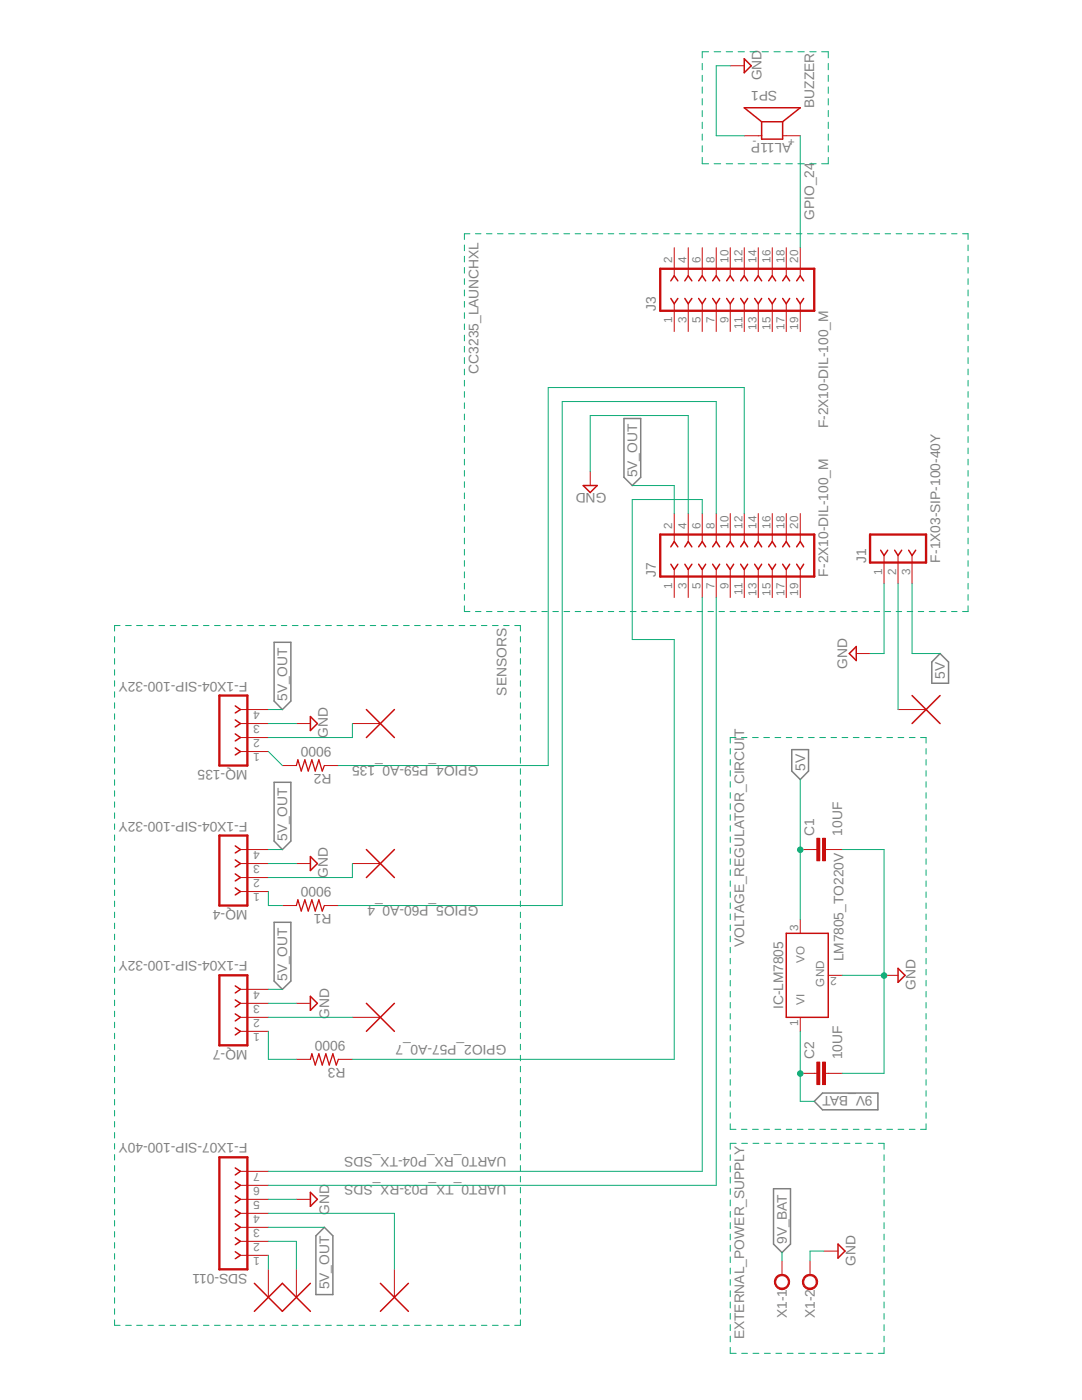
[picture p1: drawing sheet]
<svg xmlns="http://www.w3.org/2000/svg" width="216mm" height="279mm" viewBox="0 0 216 279" stroke-linecap="round" stroke-linejoin="round" font-family="sans-serif">
<path d="M22.6 9.2l170.7 261M193.3 9.2l-170.7 261" fill="none" stroke="#fff" stroke-width=".2"/>
<path d="M124.5 83.5h3.3v11.7l-1.6 1.7-1.7-1.7zM54.7 128.2h3.3v11.7l-1.7 1.7-1.6-1.7zM187.6 130.4l1.7 1.7v4.3h-3.4v-4.3zM54.7 156.1h3.3v11.8l-1.7 1.6-1.6-1.6zM158 149.6h3.3v4.3l-1.6 1.7-1.7-1.7zM54.7 184.1h3.3v11.7l-1.7 1.6-1.6-1.6zM164.1 218.1h11.1v3.4h-11.1l-1.6-1.7zM154.3 237.2h3.4v11.1l-1.7 1.7-1.7-1.7zM63 246.6l1.7-1.7 1.7 1.7v11.8h-3.4z" fill="none" stroke="#808080" stroke-width=".3"/>
<path d="M156.9 186.3h8.4v16.7h-8.4z" fill="none" stroke="#c90d0c" stroke-width=".3"/>
<path d="M159.7 183.5v2.8M165.3 194.6h2.8M159.7 203v2.8" fill="none" stroke="#c90d0c" stroke-width=".2"/>
<path d="M164.1 167.3h.6v4.5h-.6z" fill-rule="evenodd" fill="#c90d0c"/>
<path d="M164.1 167.3h.6v4.5h-.6z" fill="none" stroke="#c90d0c" stroke-width=".2"/>
<path d="M163 167.3h.6v4.5h-.6z" fill-rule="evenodd" fill="#c90d0c"/>
<path d="M117.8 94.1v2.8M170.9 130.4h2.7M59.1 144.4h2.8M59.1 172.3h2.8M159.7 169.5h3.3M163 167.3h.6v4.5h-.6zM164.7 169.5h3.4M176.4 194.6h2.8M59.1 200.2h2.8" fill="none" stroke="#c90d0c" stroke-width=".2"/>
<path d="M116.4 96.9h2.8l-1.4 1.4zM169.5 130.4l1.4-1.4v2.8zM61.9 143l1.4 1.4-1.4 1.4zM61.9 170.9l1.4 1.4-1.4 1.4zM61.9 198.8l1.4 1.4-1.4 1.4zM179.2 193.3l1.4 1.3-1.4 1.4z" fill="none" stroke="#c90d0c" stroke-width=".3"/>
<path d="M164.1 212h.6v4.5h-.6z" fill-rule="evenodd" fill="#c90d0c"/>
<path d="M164.1 212h.6v4.5h-.6z" fill="none" stroke="#c90d0c" stroke-width=".2"/>
<path d="M163 212h.6v4.5h-.6z" fill-rule="evenodd" fill="#c90d0c"/>
<g fill="none" stroke="#c90d0c" stroke-width=".2">
<path d="M145.7 13.1h2.8M148.5 27.1h3.5M156.2 27.1h3.5M134.5 49.4v5.6M137.3 49.4v5.6M140.1 49.4v5.6M142.9 49.4v5.6M145.7 49.4v5.6M148.5 49.4v5.6M151.3 49.4v5.6M154.1 49.4v5.6M156.9 49.4v5.6"/>
<path d="M159.7 49.4v5.6M134.5 60.6v5.6M137.3 60.6v5.6M140.1 60.6v5.6M142.9 60.6v5.6M145.7 60.6v5.6M148.5 60.6v5.6M151.3 60.6v5.6M154.1 60.6v5.6M156.9 60.6v5.6M159.7 60.6v5.6M134.5 102.5v5.6"/>
<path d="M134.5 113.7v5.6M137.3 102.5v5.6M137.3 113.7v5.6M140.1 102.5v5.6M140.1 113.7v5.6M142.9 102.5v5.6M142.9 113.7v5.6M145.7 102.5v5.6M145.7 113.7v5.6M148.5 102.5v5.6M148.5 113.7v5.6M151.3 102.5v5.6"/>
<path d="M151.3 113.7v5.6M154.1 102.5v5.6M154.1 113.7v5.6M156.9 102.5v5.6M156.9 113.7v5.6M159.7 102.5v5.6M159.7 113.7v5.6M176.4 110.9v5.6M179.2 110.9v5.6M182 110.9v5.6M48 144.4h5.6M48 150h5.6"/>
<path d="M48 147.2h5.6M48 141.6h5.6M56.3 152.8h2.8M64.7 152.8h2.8M70.3 144.4h5.6M179.2 141.6h5.6M48 172.3h5.6M48 177.9h5.6M48 175.1h5.6M48 169.5h5.6M70.3 172.3h5.6M48 197.4h5.6"/>
<path d="M56.3 180.7h2.8M64.7 180.7h2.8M48 203h5.6M48 205.8h5.6M48 200.2h5.6M59.1 211.4h2.8M67.5 211.4h2.8M70.3 203h5.6M159.7 214.2h3.3M163 212h.6v4.5h-.6zM164.7 214.2h3.4M48 239.4h5.6"/>
<path d="M48 236.6h5.6M48 233.8h5.6M59.1 239.4h2.8M48 250.5h5.6M48 247.7h5.6M48 244.9h5.6M48 242.1h5.6M53.6 253.3v5.6M59.1 253.3v5.6M78.7 253.3v5.6"/>
</g>
<g fill="none" stroke="#c90d0c" stroke-width=".3">
<path d="M148.5 11.7l1.4 1.4-1.4 1.4zM152 24.3v3.5h4.2v-3.5M152 24.3h4.2M152 24.3l-3.5-2.8h11.2l-3.5 2.8M133.9 59.6l.6 1 .8-1M133.9 56l.6-1 .8 1M136.7 59.6l.6 1 .7-1M136.7 56l.6-1 .7 1M139.4 59.6l.7 1 .7-1M139.4 56l.7-1 .7 1M142.2 59.6l.7 1 .7-1M142.2 56l.7-1 .7 1"/>
<path d="M145 59.6l.7 1 .7-1M145 56l.7-1 .7 1M147.8 59.6l.7 1 .7-1M147.8 56l.7-1 .7 1M150.6 59.6l.7 1 .7-1M150.6 56l.7-1 .7 1M153.4 59.6l.7 1 .7-1M153.4 56l.7-1 .7 1M156.2 59.6l.7 1 .7-1M156.2 56l.7-1 .7 1M159 59.6l.7 1 .7-1M159 56l.7-1 .7 1"/>
<path d="M133.9 112.6l.6 1.1 .8-1.1M133.9 109.1l.6-1 .8 1M136.7 112.6l.6 1.1 .7-1.1M136.7 109.1l.6-1 .7 1M139.4 112.6l.7 1.1 .7-1.1M139.4 109.1l.7-1 .7 1M142.2 112.6l.7 1.1 .7-1.1M142.2 109.1l.7-1 .7 1M145 112.6l.7 1.1 .7-1.1M145 109.1l.7-1 .7 1M147.8 112.6l.7 1.1 .7-1.1M147.8 109.1l.7-1 .7 1"/>
<path d="M150.6 112.6l.7 1.1 .7-1.1M150.6 109.1l.7-1 .7 1M153.4 112.6l.7 1.1 .7-1.1M153.4 109.1l.7-1 .7 1M156.2 112.6l.7 1.1 .7-1.1M156.2 109.1l.7-1 .7 1M159 112.6l.7 1.1 .7-1.1M159 109.1l.7-1 .7 1M175.7 109.8l.7 1.1 .7-1.1M178.5 109.8l.7 1.1 .7-1.1M181.3 109.8l.7 1.1 .7-1.1M182 138.8l5.6 5.6"/>
<path d="M187.6 138.8l-5.6 5.6M46.9 149.3l1.1 .7-1.1 .7M46.9 146.5l1.1 .7-1.1 .7M46.9 143.7l1.1 .7-1.1 .7M46.9 140.9l1.1 .7-1.1 .7M73.1 141.6l5.6 5.6M78.7 141.6l-5.6 5.6M46.9 177.2l1.1 .7-1.1 .7M46.9 174.4l1.1 .7-1.1 .7M46.9 171.6l1.1 .7-1.1 .7M46.9 168.8l1.1 .7-1.1 .7M73.1 169.5l5.6 5.6"/>
<path d="M78.7 169.5l-5.6 5.6M46.9 199.6l1.1 .6-1.1 .8M46.9 196.8l1.1 .6-1.1 .8M46.9 205.1l1.1 .7-1.1 .7M46.9 202.4l1.1 .6-1.1 .8M73.1 200.2l5.6 5.6M78.7 200.2l-5.6 5.6M46.9 238.7l1.1 .7-1.1 .7M46.9 235.9l1.1 .7-1.1 .7M46.9 233.1l1.1 .7-1.1 .7M61.9 238l1.4 1.4-1.4 1.3zM46.9 249.8l1.1 .7-1.1 .7"/>
<path d="M46.9 247l1.1 .7-1.1 .7M46.9 244.2l1.1 .7-1.1 .7M46.9 241.5l1.1 .6-1.1 .8M50.8 256.1l5.5 5.6 5.6-5.6M75.9 256.1l5.6 5.6M81.5 256.1l-5.6 5.6M50.8 261.7l5.5-5.6 5.6 5.6"/>
</g>
<path d="M131.7 53.6h30.8v8.4h-30.8zM131.7 106.7h30.8v8.4h-30.8zM173.6 106.7h11.2v5.6h-11.2zM43.8 138.8h5.6v14h-5.6zM43.8 166.8h5.6v13.9h-5.6zM43.8 194.6h5.6v14h-5.6zM43.8 231h5.6v22.3h-5.6z" fill="none" stroke="#c90d0c" stroke-width=".47"/>
<path d="M59.1 152.8l.3-1.2 .7 2.3 .7-2.3 .7 2.3 .7-2.3 .7 2.3 .7-2.3 .7 2.3 .4-1.1M59.1 180.7l.3-1.1 .7 2.2 .7-2.2 .7 2.2 .7-2.2 .7 2.2 .7-2.2 .7 2.2 .4-1.1M61.9 211.4l.3-1.1 .7 2.3 .7-2.3 .7 2.3 .7-2.3 .7 2.3 .7-2.3 .7 2.3 .4-1.2" fill="none" stroke="#c90d0c" stroke-width=".25"/>
<path d="M154.9 254.8a1.54 1.54 0 0 1 2.5 .4 1.54 1.54 0 0 1-1.4 2.2v-.3a1.26 1.26 0 0 1-1.2-1.7 1.26 1.26 0 0 1 2.1-.4 1.26 1.26 0 0 1-.4 2l-.5 .1v.3a1.57 1.57 0 0 1-1.3-.9 1.57 1.57 0 0 1 .2-1.7z" fill-rule="evenodd" fill="#c90d0c"/>
<path d="M154.9 254.8a1.54 1.54 0 0 1 2.5 .4 1.54 1.54 0 0 1-1.4 2.2v-.3a1.26 1.26 0 0 1-1.2-1.7 1.26 1.26 0 0 1 2.1-.4 1.26 1.26 0 0 1-.4 2l-.5 .1v.3a1.57 1.57 0 0 1-1.3-.9 1.57 1.57 0 0 1 .2-1.7zM156 251.6v2.8" fill="none" stroke="#c90d0c" stroke-width=".2"/>
<path d="M160.5 254.8a1.54 1.54 0 0 1 2.5 .4 1.54 1.54 0 0 1-1.4 2.2v-.3a1.25 1.25 0 0 1-1.2-1.7 1.25 1.25 0 0 1 2-.5 1.25 1.25 0 0 1-.4 2.1l-.4 .1v.3a1.54 1.54 0 0 1-1.4-.9 1.54 1.54 0 0 1 .3-1.7z" fill-rule="evenodd" fill="#c90d0c"/>
<path d="M160.5 254.8a1.54 1.54 0 0 1 2.5 .4 1.54 1.54 0 0 1-1.4 2.2v-.3a1.25 1.25 0 0 1-1.2-1.7 1.25 1.25 0 0 1 2-.5 1.25 1.25 0 0 1-.4 2.1l-.4 .1v.3a1.54 1.54 0 0 1-1.4-.9 1.54 1.54 0 0 1 .3-1.7zM161.6 251.6v2.8M164.4 249.7h2.8" fill="none" stroke="#c90d0c" stroke-width=".2"/>
<path d="M167.2 248.3l1.4 1.4-1.4 1.4z" fill="none" stroke="#c90d0c" stroke-width=".3"/>
<path d="M159.7 155.6v27.9" fill="none" stroke="#0dab76" stroke-width=".2"/>
<circle cx="159.7" cy="169.6" r=".55" fill="#0dab76"/>
<g fill="none" stroke="#0dab76" stroke-width=".2">
<path d="M182 116.5v13.9h5.6M168.1 169.5h8.3v44.7h-8.3M168.1 194.6h8.3"/>
<circle cx="159.7" cy="169.6" r=".55"/>
</g>
<circle cx="176.4" cy="194.7" r=".55" fill="#0dab76"/>
<g fill="none" stroke="#0dab76" stroke-width=".2">
<path d="M140.1 12.7v1.2M140.1 15v1.3M140.1 17.4v1.2M140.1 19.7v1.3M141.4 10.3h-1.3v1.3M142.5 10.3h1.3M144.9 10.3h1.3M145.7 13.1h-2.8v14h5.6M147.3 10.3h1.2M149.6 10.3h1.4M152.1 10.3h1.2M154.4 10.3h1.3"/>
<path d="M156.8 10.3h1.3M159.2 10.3h1.3M161.6 10.3h1.3M164 10.3h1.3v1.3M165.3 12.7v1.2M165.3 15v1.3M165.3 17.4v1.2M165.3 19.7v1.3M140.1 22.1v1.2M140.1 24.4v1.3M140.1 26.8v1.2M140.1 29.1v1.2"/>
<path d="M140.1 31.4v1.3h1.3M142.5 32.7h1.3M144.9 32.7h1.3M147.3 32.7h1.2M149.6 32.7h1.4M152.1 32.7h1.2M154.4 32.7h1.3M156.8 32.7h1.3M159.2 32.7h1.3M159.7 27.1v22.3M161.6 32.7h1.3M165.3 22.1v1.2"/>
<path d="M165.3 24.4v1.3M165.3 26.8v1.2M165.3 29.1v1.2M165.3 31.4v1.3h-1.3M92.7 48.9v1.1M92.7 51.1v1.2M92.7 53.4v1.1M92.7 55.6v1.2M92.7 57.9v1.2M93.8 46.7h-1.1v1.1M94.9 46.7h1.1M97.1 46.7h1.1"/>
<path d="M99.3 46.7h1.1M101.5 46.7h1.1M103.7 46.7h1.1M105.9 46.7h1.1M108.1 46.7h1.1M110.3 46.7h1.1M112.5 46.7h1.2M114.8 46.7h1.1M117 46.7h1.1M119.2 46.7h1.1M121.4 46.7h1.1M123.6 46.7h1.1"/>
<path d="M125.8 46.7h1.1M128 46.7h1.1M130.2 46.7h1.1M132.4 46.7h1.1M134.6 46.7h1.1M136.8 46.7h1.2M139.1 46.7h1.1M141.3 46.7h1.1M143.5 46.7h1.1M145.7 46.7h1.1M147.9 46.7h1.1M150.1 46.7h1.1"/>
<path d="M152.3 46.7h1.1M154.5 46.7h1.1M156.7 46.7h1.1M158.9 46.7h1.1M161.1 46.7h1.2M163.4 46.7h1.1M165.6 46.7h1.1M167.8 46.7h1.1M170 46.7h1.1M172.2 46.7h1.1M174.4 46.7h1.1M176.6 46.7h1.1"/>
<path d="M178.8 46.7h1.1M181 46.7h1.1M183.2 46.7h1.1M185.4 46.7h1.2M187.7 46.7h1.1M189.9 46.7h1.1M192.1 46.7h1.1v1.1M193.2 48.9v1.1M193.2 51.1v1.2M193.2 53.4v1.1M193.2 55.6v1.2M193.2 57.9v1.2"/>
<path d="M92.7 60.2v1.1M92.7 62.4v1.1M92.7 64.6v1.2M92.7 66.9v1.1M92.7 69.1v1.2M92.7 71.4v1.2M92.7 73.7v1.1M92.7 75.9v1.1M92.7 78.1v1.2M193.2 60.2v1.1M193.2 62.4v1.1M193.2 64.6v1.2"/>
<path d="M193.2 66.9v1.1M193.2 69.1v1.2M193.2 71.4v1.2M193.2 73.7v1.1M193.2 75.9v1.1M193.2 78.1v1.2M92.7 80.4v1.1M92.7 82.6v1.2M92.7 84.9v1.2M92.7 87.1v1.2M92.7 89.4v1.2M92.7 91.7v1.1"/>
<path d="M92.7 93.9v1.1M92.7 96.1v1.2M92.7 98.4v1.1M117.8 94.1v-11.2h19.5v19.6M126.2 96.9h8.3v5.6M193.2 80.4v1.1M193.2 82.6v1.2M193.2 84.9v1.2M193.2 87.1v1.2M193.2 89.4v1.2M193.2 91.7v1.1M193.2 93.9v1.1"/>
<path d="M193.2 96.1v1.2M193.2 98.4v1.1M92.7 100.6v1.2M92.7 102.9v1.2M92.7 105.2v1.1M92.7 107.4v1.1M92.7 109.6v1.2M92.7 111.9v1.1M92.7 114.1v1.2M92.7 116.4v1.2M92.7 118.7v1.1M140.1 119.3v114.5h-86.5"/>
<path d="M140.1 102.5v-2.8h-13.9v27.9h8.3v83.8h-64.2M142.9 102.5v-22.4h-30.7v100.6h-44.7M142.9 119.3v117.3h-89.3M148.5 102.5v-25.2h-39.1v75.5h-41.9M176.4 116.5v13.9h-2.8M179.2 116.5v25.1M193.2 100.6v1.2M193.2 102.9v1.2M193.2 105.2v1.1M193.2 107.4v1.1M193.2 109.6v1.2M193.2 111.9v1.1"/>
<path d="M193.2 114.1v1.2M193.2 116.4v1.2M193.2 118.7v1.1M22.9 127v1.1M22.9 129.2v1.1M22.9 131.4v1.1M22.9 133.6v1.1M22.9 135.8v1.1M22.9 138v1.1M24 124.8h-1.1v1.1M25.1 124.8h1.1M27.3 124.8h1.1"/>
<path d="M29.5 124.8h1.1M31.7 124.8h1.2M34 124.8h1.1M36.2 124.8h1.1M38.4 124.8h1.1M40.6 124.8h1.1M42.8 124.8h1.1M45 124.8h1.1M47.2 124.8h1.2M49.4 124.8h1.2M51.7 124.8h1.1M53.9 124.8h1.1"/>
<path d="M56.1 124.8h1.1M58.3 124.8h1.2M60.5 124.8h1.2M62.8 124.8h1.1M65 124.8h1.1M67.2 124.8h1.1M69.4 124.8h1.2M71.6 124.8h1.2M73.9 124.8h1.1M76.1 124.8h1.1M78.3 124.8h1.1M80.5 124.8h1.2"/>
<path d="M82.7 124.8h1.2M85 124.8h1.1M87.2 124.8h1.1M89.4 124.8h1.1M91.6 124.8h1.2M92.7 120.9v1.1h1.1M93.8 124.8h1.2M94.9 122h1.1M96.1 124.8h1.1M97.1 122h1.1M98.3 124.8h1.1M99.3 122h1.1"/>
<path d="M100.5 124.8h1.1M101.5 122h1.1M102.7 124.8h1.1v1.1M103.7 122h1.1M103.8 127v1.1M103.8 129.2v1.1M103.8 131.4v1.1M103.8 133.6v1.1M103.8 135.8v1.1M103.8 138v1.1M105.9 122h1.1M108.1 122h1.1"/>
<path d="M110.3 122h1.1M112.5 122h1.2M114.8 122h1.1M117 122h1.1M119.2 122h1.1M121.4 122h1.1M123.6 122h1.1M125.8 122h1.1M128 122h1.1M130.2 122h1.1M132.4 122h1.1M134.6 122h1.1"/>
<path d="M136.8 122h1.2M139.1 122h1.1M141.3 122h1.1M143.5 122h1.1M145.7 122h1.1M147.9 122h1.1M150.1 122h1.1M152.3 122h1.1M154.5 122h1.1M156.7 122h1.1M158.9 122h1.1M161.1 122h1.2"/>
<path d="M163.4 122h1.1M165.6 122h1.1M167.8 122h1.1M170 122h1.1M172.2 122h1.1M174.4 122h1.1M176.6 122h1.1M178.8 122h1.1M181 122h1.1M183.2 122h1.1M185.4 122h1.2M187.7 122h1.1"/>
<path d="M189.9 122h1.1M193.2 120.9v1.1h-1.1M22.9 140.3v1.1M22.9 142.5v1.1M22.9 144.7v1.1M22.9 146.8v1.1M22.9 149v1.1M22.9 151.2v1.1M22.9 153.4v1.1M22.9 155.6v1.1M22.9 157.8v1.1M53.6 144.4h5.5"/>
<path d="M53.6 141.6h2.7M53.6 150l2.7 2.8M70.3 144.4v2.8h-16.7M103.8 140.3v1.1M103.8 142.5v1.1M103.8 144.7v1.1M103.8 146.8v1.1M103.8 149v1.1M103.8 151.2v1.1M103.8 153.4v1.1M103.8 155.6v1.1M103.8 157.8v1.1"/>
<path d="M145.7 149.4v1.1M145.7 151.6v1.1M145.7 153.8v1.1M145.7 156v1.1M145.7 158.2v1.1M146.9 147.2h-1.2v1.1M148 147.2h1.1M150.2 147.2h1.1M152.4 147.2h1.1M154.6 147.2h1.2M156.9 147.2h1.1M159.1 147.2h1.1"/>
<path d="M161.3 147.2h1.2M163.6 147.2h1.1M165.8 147.2h1.1M168 147.2h1.2M170.3 147.2h1.1M172.5 147.2h1.2M174.8 147.2h1.1M177 147.2h1.1M179.2 147.2h1.1M181.4 147.2h1.2M183.7 147.2h1.1v1.1M184.8 149.4v1.1"/>
<path d="M184.8 151.6v1.1M184.8 153.8v1.1M184.8 156v1.1M184.8 158.2v1.1M22.9 160v1.1M22.9 162.2v1.1M22.9 164.4v1.1M22.9 166.6v1.1M22.9 168.8v1.1M22.9 171v1.1M22.9 173.2v1.1M22.9 175.4v1.1"/>
<path d="M22.9 177.6v1.1M22.9 179.8v1.1M53.6 172.3h5.5M53.6 177.9v2.8h2.7M53.6 169.5h2.7M70.3 172.3v2.8h-16.7M103.8 160v1.1M103.8 162.2v1.1M103.8 164.4v1.1M103.8 166.6v1.1M103.8 168.8v1.1M103.8 171v1.1"/>
<path d="M103.8 173.2v1.1M103.8 175.4v1.1M103.8 177.6v1.1M103.8 179.8v1.1M145.7 160.4v1.1M145.7 162.6v1.1M145.7 164.8v1.1M145.7 167v1.1M145.7 169.2v1.1M145.7 171.4v1.1M145.7 173.6v1.1M145.7 175.8v1.1"/>
<path d="M145.7 178v1.1M184.8 160.4v1.1M184.8 162.6v1.1M184.8 164.8v1.1M184.8 167v1.1M184.8 169.2v1.1M184.8 171.4v1.1M184.8 173.6v1.1M184.8 175.8v1.1M184.8 178v1.1M22.9 182v1.1M22.9 184.2v1.1"/>
<path d="M22.9 186.4v1.1M22.9 188.6v1.1M22.9 190.8v1.1M22.9 193v1.1M22.9 195.2v1.1M22.9 197.4v1.1M22.9 199.6v1.1M53.6 197.4h2.7M103.8 182v1.1M103.8 184.2v1.1M103.8 186.4v1.1M103.8 188.6v1.1"/>
<path d="M103.8 190.8v1.1M103.8 193v1.1M103.8 195.2v1.1M103.8 197.4v1.1M103.8 199.6v1.1M145.7 180.2v1.1M145.7 182.4v1.1M145.7 184.6v1.1M145.7 186.8v1.2M145.7 189.1v1.1M145.7 191.3v1.1M145.7 193.5v1.1"/>
<path d="M145.7 195.7v1.1M145.7 197.9v1.1M184.8 180.2v1.1M184.8 182.4v1.1M184.8 184.6v1.1M184.8 186.8v1.2M184.8 189.1v1.1M184.8 191.3v1.1M184.8 193.5v1.1M184.8 195.7v1.1M184.8 197.9v1.1M22.9 201.8v1.1"/>
<path d="M22.9 204v1.1M22.9 206.2v1.1M22.9 208.4v1.1M22.9 210.6v1.1M22.9 212.8v1.1M22.9 215v1.1M22.9 217.2v1.1M22.9 219.4v1.1M53.6 200.2h5.5M53.6 205.8v5.6h5.5M53.6 203h16.7M103.8 201.8v1.1"/>
<path d="M103.8 204v1.1M103.8 206.2v1.1M103.8 208.4v1.1M103.8 210.6v1.1M103.8 212.8v1.1M103.8 215v1.1M103.8 217.2v1.1M103.8 219.4v1.1M145.7 200.1v1.1M145.7 202.3v1.1M145.7 204.5v1.1M145.7 206.7v1.1"/>
<path d="M145.7 208.9v1.1M145.7 211.1v1.1M145.7 213.3v1.1M145.7 215.5v1.1M145.7 217.7v1.1M145.7 219.9v1.1M159.7 205.8v14M184.8 200.1v1.1M184.8 202.3v1.1M184.8 204.5v1.1M184.8 206.7v1.1M184.8 208.9v1.1"/>
<path d="M184.8 211.1v1.1M184.8 213.3v1.1M184.8 215.5v1.1M184.8 217.7v1.1M184.8 219.9v1.1M22.9 221.6v1.1M22.9 223.8v1.1M22.9 226v1.1M22.9 228.2v1.1M22.9 230.4v1.1M22.9 232.6v1.1M22.9 234.8v1.1"/>
<path d="M22.9 237v1.1M22.9 239.2v1.1M53.6 239.4h5.5M103.8 221.6v1.1M103.8 223.8v1.1M103.8 226v1.1M103.8 228.2v1.1M103.8 230.4v1.1M103.8 232.6v1.1M103.8 234.8v1.1M103.8 237v1.1M103.8 239.2v1.1"/>
<path d="M145.7 222.1v1.1M145.7 224.3v1.1h1.2M148 225.4h1.1M150.2 225.4h1.1M152.4 225.4h1.1M154.6 225.4h1.2M156.9 225.4h1.1M159.1 225.4h1.1M161.3 225.4h1.2M163.6 225.4h1.1M165.8 225.4h1.1M168 225.4h1.2"/>
<path d="M170.3 225.4h1.1M172.5 225.4h1.2M174.8 225.4h1.1M177 225.4h1.1M179.2 225.4h1.1M181.4 225.4h1.2M184.8 222.1v1.1M184.8 224.3v1.1h-1.1M22.9 241.4v1.1M22.9 243.6v1.1M22.9 245.8v1.1M22.9 248v1.1"/>
<path d="M22.9 250.2v1.1M22.9 252.4v1.1M22.9 254.6v1.1M22.9 256.8v1.1M22.9 259v1.1M53.6 244.9h11.1M53.6 250.5v2.8M53.6 247.7h5.5v5.6M53.6 242.1h25.1v11.2M103.8 241.4v1.1M103.8 243.6v1.1M103.8 245.8v1.1"/>
<path d="M103.8 248v1.1M103.8 250.2v1.1M103.8 252.4v1.1M103.8 254.6v1.1M103.8 256.8v1.1M103.8 259v1.1M164.4 249.7h-2.8v1.9M22.9 261.2v1.1M22.9 263.4v1.1h1.1M25.1 264.5h1.1M27.3 264.5h1.1M29.5 264.5h1.1"/>
<path d="M31.7 264.5h1.2M34 264.5h1.1M36.2 264.5h1.1M38.4 264.5h1.1M40.6 264.5h1.1M42.8 264.5h1.1M45 264.5h1.1M47.2 264.5h1.2M49.4 264.5h1.2M51.7 264.5h1.1M53.9 264.5h1.1M56.1 264.5h1.1"/>
<path d="M58.3 264.5h1.2M60.5 264.5h1.2M62.8 264.5h1.1M65 264.5h1.1M67.2 264.5h1.1M69.4 264.5h1.2M71.6 264.5h1.2M73.9 264.5h1.1M76.1 264.5h1.1M78.3 264.5h1.1M80.5 264.5h1.2M82.7 264.5h1.2"/>
<path d="M85 264.5h1.1M87.2 264.5h1.1M89.4 264.5h1.1M91.6 264.5h1.2M93.8 264.5h1.2M96.1 264.5h1.1M98.3 264.5h1.1M100.5 264.5h1.1M103.8 261.2v1.1M103.8 263.4v1.1h-1.1"/>
<circle cx="176.4" cy="194.7" r=".55"/>
</g>
<circle cx="159.7" cy="214.2" r=".55" fill="#0dab76"/>
<g fill="none" stroke="#0dab76" stroke-width=".2">
<path d="M159.7 219.8h2.8M145.7 230.5v1.1M145.7 232.7v1.2M145.7 234.9v1.2M145.7 237.2v1.2M145.7 239.5v1.2M146.9 228.2h-1.2v1.2M148 228.2h1.1M150.2 228.2h1.2M152.5 228.2h1.2M154.8 228.2h1.2M157.1 228.2h1.1"/>
<path d="M159.3 228.2h1.2M161.6 228.2h1.2M163.9 228.2h1.2M166.2 228.2h1.1M168.4 228.2h1.2M170.7 228.2h1.2M173 228.2h1.2M175.3 228.2h1.1v1.2M176.4 230.5v1.1M176.4 232.7v1.2M176.4 234.9v1.2M176.4 237.2v1.2"/>
<path d="M176.4 239.5v1.2M145.7 241.8v1.1M145.7 244v1.2M145.7 246.3v1.1M145.7 248.5v1.2M145.7 250.8v1.2M145.7 253.1v1.2M145.7 255.4v1.1M145.7 257.6v1.2M145.7 259.8v1.2M156 250v1.6M176.4 241.8v1.1"/>
<path d="M176.4 244v1.2M176.4 246.3v1.1M176.4 248.5v1.2M176.4 250.8v1.2M176.4 253.1v1.2M176.4 255.4v1.1M176.4 257.6v1.2M176.4 259.8v1.2M145.7 268.9v1.2h1.2M145.7 262.1v1.2M145.7 264.4v1.2M145.7 266.7v1.1"/>
<path d="M148 270.1h1.1M150.2 270.1h1.2M152.5 270.1h1.2M154.8 270.1h1.2M157.1 270.1h1.1M159.3 270.1h1.2M161.6 270.1h1.2M163.9 270.1h1.2M166.2 270.1h1.1M168.4 270.1h1.2M170.7 270.1h1.2M173 270.1h1.2"/>
<path d="M176.4 262.1v1.2M176.4 264.4v1.2M176.4 266.7v1.1M176.4 268.9v1.2h-1.1"/>
<circle cx="159.7" cy="214.2" r=".55"/>
</g>
<g font-size="2.8" fill="#808080">
<text x="152" y="16" transform="rotate(-90 152 16)">GND</text>
<text x="155.1" y="18.2" transform="rotate(-180 155.1 18.2)">SP1</text>
<text x="162.5" y="21.5" transform="rotate(-90 162.5 21.5)">BUZZER</text>
<text x="157.9" y="28.6" transform="rotate(-180 157.9 28.6)">AL11P</text>
<text x="162.5" y="43.9" transform="rotate(-90 162.5 43.9)">GPIO_24</text>
<text x="130.9" y="62" transform="rotate(-90 130.9 62)">J3</text>
<text x="95.5" y="74.5" transform="rotate(-90 95.5 74.5)">CC3235_LAUNCHXL</text>
<text x="165.3" y="85.5" transform="rotate(-90 165.3 85.5)">F-2X10-DIL-100_M</text>
<text x="127.1" y="95.2" transform="rotate(-90 127.1 95.2)">5V_OUT</text>
<text x="121" y="98.5" transform="rotate(-180 121 98.5)">GND</text>
<text x="172.8" y="112.3" transform="rotate(-90 172.8 112.3)">J1</text>
<text x="187.6" y="112.3" transform="rotate(-90 187.6 112.3)">F-1X03-SIP-100-40Y</text>
<text x="130.9" y="115.1" transform="rotate(-90 130.9 115.1)">J7</text>
<text x="165.3" y="115.1" transform="rotate(-90 165.3 115.1)">F-2X10-DIL-100_M</text>
<text x="49.4" y="136" transform="rotate(-180 49.4 136)">F-1X04-SIP-100-32Y</text>
<text x="169" y="133.5" transform="rotate(-90 169 133.5)">GND</text>
<text x="188.6" y="135.5" transform="rotate(-90 188.6 135.5)">5V</text>
<text x="57.3" y="139.9" transform="rotate(-90 57.3 139.9)">5V_OUT</text>
<text x="101" y="138.8" transform="rotate(-90 101 138.8)">SENSORS</text>
<text x="65.4" y="147.3" transform="rotate(-90 65.4 147.3)">GND</text>
<text x="66.1" y="149.1" transform="rotate(-180 66.1 149.1)">9000</text>
<text x="49.4" y="153.6" transform="rotate(-180 49.4 153.6)">MQ-135</text>
<text x="66.1" y="154.4" transform="rotate(-180 66.1 154.4)">R2</text>
<text x="95.5" y="152.8" transform="rotate(-180 95.5 152.8)">GPIO4_P59-A0_135</text>
<text x="160.7" y="153.9" transform="rotate(-90 160.7 153.9)">5V</text>
<text x="49.4" y="164" transform="rotate(-180 49.4 164)">F-1X04-SIP-100-32Y</text>
<text x="57.3" y="167.8" transform="rotate(-90 57.3 167.8)">5V_OUT</text>
<text x="162.5" y="166.7" transform="rotate(-90 162.5 166.7)">C1</text>
<text x="168.1" y="166.7" transform="rotate(-90 168.1 166.7)">10UF</text>
<text x="65.4" y="175.2" transform="rotate(-90 65.4 175.2)">GND</text>
<text x="66.1" y="177.1" transform="rotate(-180 66.1 177.1)">9000</text>
<text x="49.4" y="181.5" transform="rotate(-180 49.4 181.5)">MQ-4</text>
<text x="66.1" y="182.3" transform="rotate(-180 66.1 182.3)">R1</text>
<text x="95.5" y="180.7" transform="rotate(-180 95.5 180.7)">GPIO5_P60-A0_4</text>
<text x="49.4" y="191.9" transform="rotate(-180 49.4 191.9)">F-1X04-SIP-100-32Y</text>
<text x="148.5" y="189.1" transform="rotate(-90 148.5 189.1)">VOLTAGE_REGULATOR_CIRCUIT</text>
<text x="168.3" y="191.9" transform="rotate(-90 168.3 191.9)">LM7805_TO220V</text>
<text x="57.3" y="195.8" transform="rotate(-90 57.3 195.8)">5V_OUT</text>
<text x="182.7" y="197.6" transform="rotate(-90 182.7 197.6)">GND</text>
<text x="65.7" y="203.3" transform="rotate(-90 65.7 203.3)">GND</text>
<text x="156.3" y="201.4" transform="rotate(-90 156.3 201.4)">IC-LM7805</text>
<text x="49.4" y="209.5" transform="rotate(-180 49.4 209.5)">MQ-7</text>
<text x="68.9" y="207.8" transform="rotate(-180 68.9 207.8)">9000</text>
<text x="101" y="208.6" transform="rotate(-180 101 208.6)">GPIO2_P57-A0_7</text>
<text x="68.9" y="213.1" transform="rotate(-180 68.9 213.1)">R3</text>
<text x="162.5" y="211.4" transform="rotate(-90 162.5 211.4)">C2</text>
<text x="168.1" y="211.4" transform="rotate(-90 168.1 211.4)">10UF</text>
<text x="174.1" y="218.8" transform="rotate(-180 174.1 218.8)">9V_BAT</text>
<text x="49.4" y="228.2" transform="rotate(-180 49.4 228.2)">F-1X07-SIP-100-40Y</text>
<text x="101" y="231" transform="rotate(-180 101 231)">UART0_RX_P04-TX_SDS</text>
<text x="101" y="236.6" transform="rotate(-180 101 236.6)">UART0_TX_P03-RX_SDS</text>
<text x="65.7" y="242.4" transform="rotate(-90 65.7 242.4)">GND</text>
<text x="157" y="248.3" transform="rotate(-90 157 248.3)">9V_BAT</text>
<text x="49.4" y="254.2" transform="rotate(-180 49.4 254.2)">SDS-011</text>
<text x="65.7" y="257.3" transform="rotate(-90 65.7 257.3)">5V_OUT</text>
<text x="170.7" y="252.6" transform="rotate(-90 170.7 252.6)">GND</text>
<text x="157" y="263" transform="rotate(-90 157 263)">X1-1</text>
<text x="162.6" y="263" transform="rotate(-90 162.6 263)">X1-2</text>
<text x="148.5" y="267.3" transform="rotate(-90 148.5 267.3)">EXTERNAL_POWER_SUPPLY</text>
</g>
<g font-size="2.3" fill="#808080">
<text x="150.9" y="27.5" transform="rotate(-180 150.9 27.5)">-</text>
<text x="158.6" y="27.5" transform="rotate(-180 158.6 27.5)">+</text>
<text x="134.2" y="52.5" transform="rotate(-90 134.2 52.5)">2</text>
<text x="137" y="52.5" transform="rotate(-90 137 52.5)">4</text>
<text x="139.7" y="52.5" transform="rotate(-90 139.7 52.5)">6</text>
<text x="142.5" y="52.5" transform="rotate(-90 142.5 52.5)">8</text>
<text x="145.3" y="52.5" transform="rotate(-90 145.3 52.5)">10</text>
<text x="148.1" y="52.5" transform="rotate(-90 148.1 52.5)">12</text>
<text x="150.9" y="52.5" transform="rotate(-90 150.9 52.5)">14</text>
<text x="153.7" y="52.5" transform="rotate(-90 153.7 52.5)">16</text>
<text x="156.5" y="52.5" transform="rotate(-90 156.5 52.5)">18</text>
<text x="159.3" y="52.5" transform="rotate(-90 159.3 52.5)">20</text>
<text x="134.2" y="64.5" transform="rotate(-90 134.2 64.5)">1</text>
<text x="137" y="64.5" transform="rotate(-90 137 64.5)">3</text>
<text x="139.7" y="64.5" transform="rotate(-90 139.7 64.5)">5</text>
<text x="142.5" y="64.5" transform="rotate(-90 142.5 64.5)">7</text>
<text x="145.3" y="64.5" transform="rotate(-90 145.3 64.5)">9</text>
<text x="148.1" y="65.6" transform="rotate(-90 148.1 65.6)">11</text>
<text x="150.9" y="65.8" transform="rotate(-90 150.9 65.8)">13</text>
<text x="153.7" y="65.8" transform="rotate(-90 153.7 65.8)">15</text>
<text x="156.5" y="65.8" transform="rotate(-90 156.5 65.8)">17</text>
<text x="159.3" y="65.8" transform="rotate(-90 159.3 65.8)">19</text>
<text x="134.2" y="105.5" transform="rotate(-90 134.2 105.5)">2</text>
<text x="137" y="105.5" transform="rotate(-90 137 105.5)">4</text>
<text x="139.7" y="105.5" transform="rotate(-90 139.7 105.5)">6</text>
<text x="142.5" y="105.5" transform="rotate(-90 142.5 105.5)">8</text>
<text x="145.3" y="105.5" transform="rotate(-90 145.3 105.5)">10</text>
<text x="148.1" y="105.5" transform="rotate(-90 148.1 105.5)">12</text>
<text x="150.9" y="105.5" transform="rotate(-90 150.9 105.5)">14</text>
<text x="153.7" y="105.5" transform="rotate(-90 153.7 105.5)">16</text>
<text x="156.5" y="105.5" transform="rotate(-90 156.5 105.5)">18</text>
<text x="159.3" y="105.5" transform="rotate(-90 159.3 105.5)">20</text>
<text x="134.2" y="117.6" transform="rotate(-90 134.2 117.6)">1</text>
<text x="137" y="117.6" transform="rotate(-90 137 117.6)">3</text>
<text x="139.7" y="117.6" transform="rotate(-90 139.7 117.6)">5</text>
<text x="142.5" y="117.6" transform="rotate(-90 142.5 117.6)">7</text>
<text x="145.3" y="117.6" transform="rotate(-90 145.3 117.6)">9</text>
<text x="148.1" y="118.7" transform="rotate(-90 148.1 118.7)">11</text>
<text x="150.9" y="118.9" transform="rotate(-90 150.9 118.9)">13</text>
<text x="153.7" y="118.9" transform="rotate(-90 153.7 118.9)">15</text>
<text x="156.5" y="118.9" transform="rotate(-90 156.5 118.9)">17</text>
<text x="159.3" y="118.9" transform="rotate(-90 159.3 118.9)">19</text>
<text x="176" y="114.8" transform="rotate(-90 176 114.8)">1</text>
<text x="178.8" y="114.8" transform="rotate(-90 178.8 114.8)">2</text>
<text x="181.6" y="114.8" transform="rotate(-90 181.6 114.8)">3</text>
<text x="51.9" y="142" transform="rotate(-180 51.9 142)">4</text>
<text x="51.9" y="147.6" transform="rotate(-180 51.9 147.6)">2</text>
<text x="51.9" y="144.8" transform="rotate(-180 51.9 144.8)">3</text>
<text x="51.9" y="150.4" transform="rotate(-180 51.9 150.4)">1</text>
<text x="51.9" y="172.7" transform="rotate(-180 51.9 172.7)">3</text>
<text x="51.9" y="169.9" transform="rotate(-180 51.9 169.9)">4</text>
<text x="51.9" y="178.3" transform="rotate(-180 51.9 178.3)">1</text>
<text x="51.9" y="175.5" transform="rotate(-180 51.9 175.5)">2</text>
<text x="159.3" y="185.9" transform="rotate(-90 159.3 185.9)">3</text>
<text x="51.9" y="197.9" transform="rotate(-180 51.9 197.9)">4</text>
<text x="160.5" y="192.2" transform="rotate(-90 160.5 192.2)">VO</text>
<text x="164.4" y="196.9" transform="rotate(-90 164.4 196.9)">GND</text>
<text x="167" y="195.1" transform="rotate(-180 167 195.1)">2</text>
<text x="51.9" y="203.5" transform="rotate(-180 51.9 203.5)">2</text>
<text x="51.9" y="200.7" transform="rotate(-180 51.9 200.7)">3</text>
<text x="160.5" y="200.5" transform="rotate(-90 160.5 200.5)">VI</text>
<text x="51.9" y="206.2" transform="rotate(-180 51.9 206.2)">1</text>
<text x="159.3" y="204.8" transform="rotate(-90 159.3 204.8)">1</text>
<text x="51.9" y="239.7" transform="rotate(-180 51.9 239.7)">5</text>
<text x="51.9" y="236.9" transform="rotate(-180 51.9 236.9)">6</text>
<text x="51.9" y="234.1" transform="rotate(-180 51.9 234.1)">7</text>
<text x="51.9" y="245.3" transform="rotate(-180 51.9 245.3)">3</text>
<text x="51.9" y="242.5" transform="rotate(-180 51.9 242.5)">4</text>
<text x="51.9" y="250.9" transform="rotate(-180 51.9 250.9)">1</text>
<text x="51.9" y="248.1" transform="rotate(-180 51.9 248.1)">2</text>
</g>
</svg>
